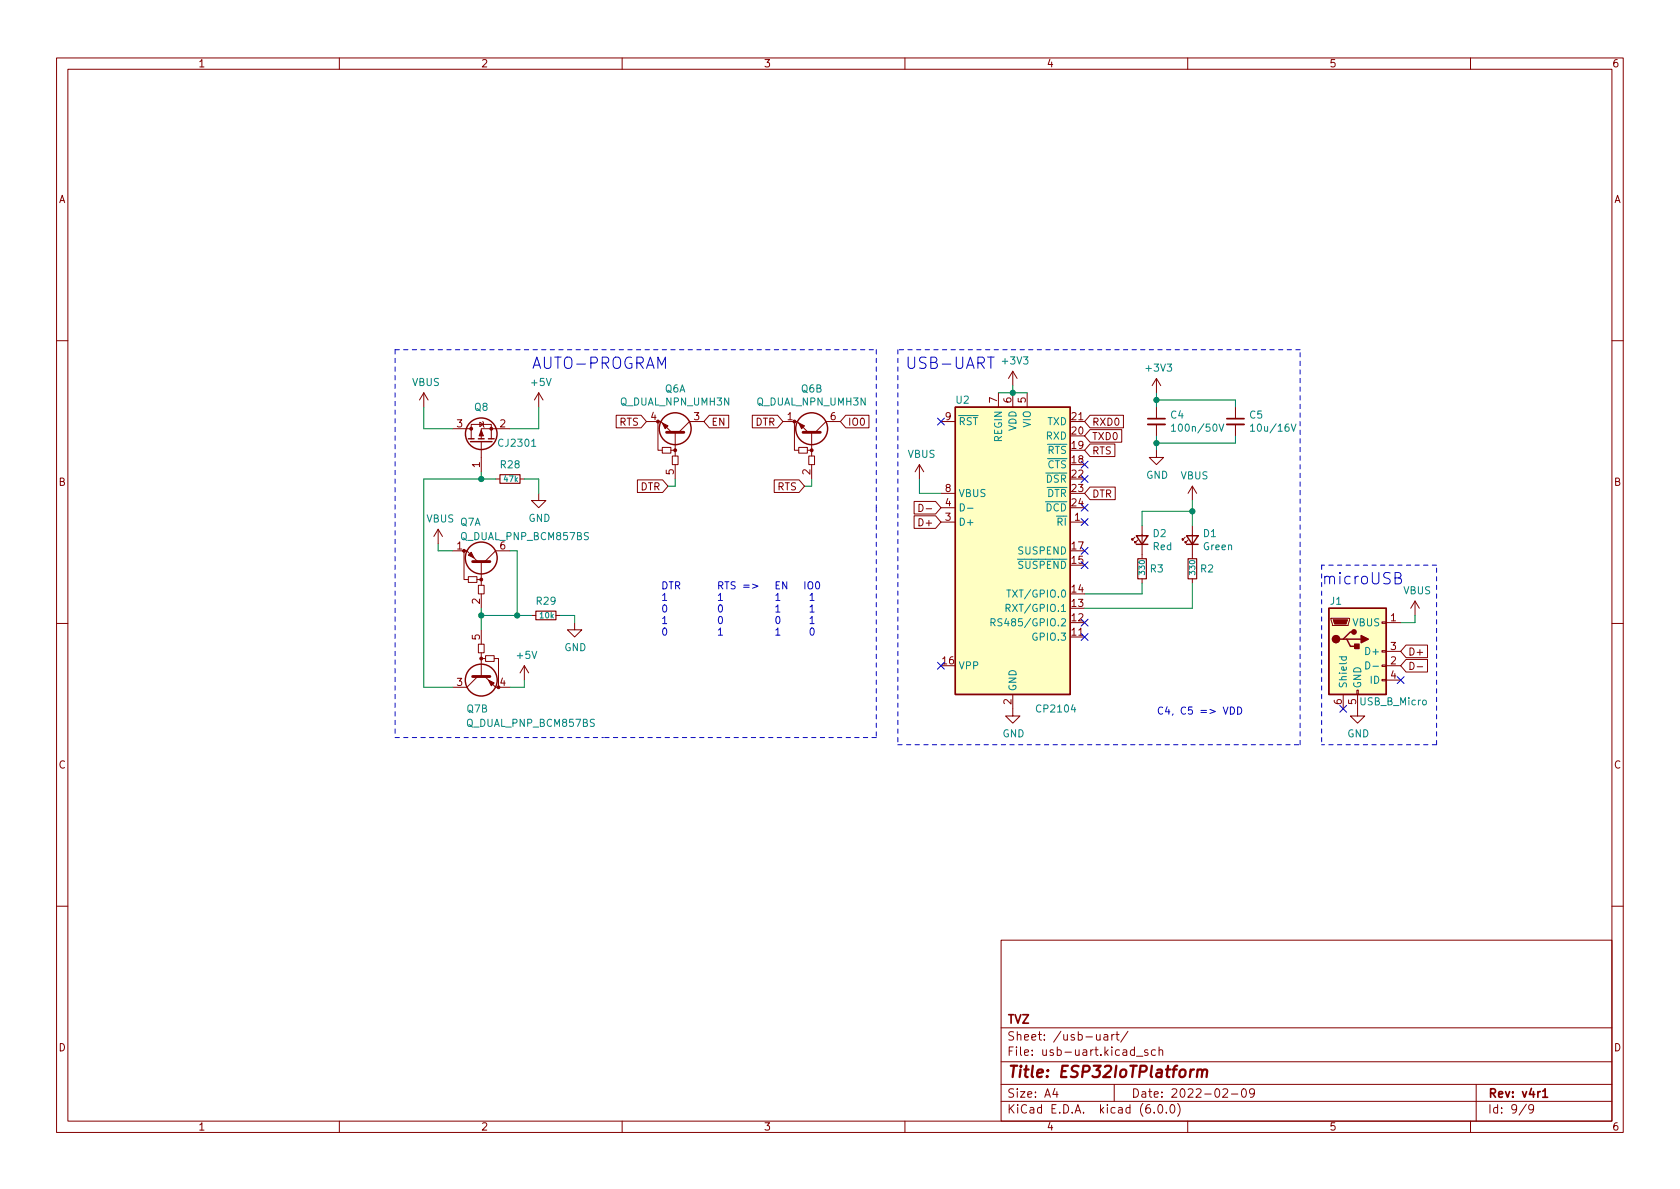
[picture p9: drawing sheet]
<svg xmlns="http://www.w3.org/2000/svg" width="297mm" height="210mm" viewBox="0 0 297 210" stroke-linecap="round" stroke-linejoin="round" font-family="sans-serif">
<g fill="none" stroke="#840000" stroke-width=".18">
<path d="M10 10.2h277v190.1h-277zM12 12.2h273v186.1h-273zM60 10.2v2M110 10.2v2M160 10.2v2M210 10.2v2M260 10.2v2M10 60.2h2M74.9 69.5l-.7 1.2M74.9 69.5v2.5M74.9 69.5l.8 1.2M80 75.8h3.3"/>
<path d="M83.3 77.6v-2.5h3.6v2.5M84.8 74.7l.7 .4-.7 .3zM85.1 78.1v5.3M85.3 74.5l.2 .2v.7l.1 .2M90.2 75.8h-5.1v1.8M95.2 69.5l-.7 1.2M95.2 69.5v2.5M95.2 69.5l.8 1.2M108.9 73.4h4.4l1 1.1-1 1.2h-4.4zM114.3 74.5h2.5l1.9 1.9M116.3 74.5v5.1h.8M117.1 79.1h1.5v1h-1.5z"/>
<path d="M118.6 79.6h.8M119.4 76.6v4M124.5 74.5h-2.6l-1.9 1.9M125.4 73.4h3.4v2.3h-3.4l-.9-1.2zM133 73.4h4.5l.9 1.1-.9 1.2h-4.5zM138.4 74.5h2.6l1.9 1.9M140.5 74.5v5.1h.7M141.2 79.1h1.5v1h-1.5zM142.7 79.6h.8M143.5 76.6v4M148.6 74.5h-2.6l-1.9 1.9M149.5 73.4h4.1v2.3h-4.1l-.9-1.2z"/>
<path d="M166.4 74.5h2.5M176.5 69.5v2.5M179.1 65.7l-.8 1.2M179.1 65.7v2.5M179.1 69.5v2.5M179.1 65.7l.7 1.2M181.6 69.5v2.5M189.2 74.5h2.6M192.7 78.5h4.4v2.2h-4.4l-.9-1.1zM192.7 76h5.6v2.2h-5.6l-.9-1.1zM192.7 73.4h5.9v2.3h-5.9l-.9-1.2zM204.5 79.6v1.3h1.2l-1.2 1.3-1.3-1.3h1.3"/>
<path d="M204.5 66.9v2.6M204.5 72v2M204.5 75.1v2M204.5 66.9l-.8 1.3M204.5 66.9l.7 1.3M218.4 72v2M218.4 75.1v2M285 60.2h2M77.5 93.6l-.8 1.3M77.5 93.6v2.5M77.5 93.6l.7 1.3M80 97.4h2.5l2 1.9"/>
<path d="M82 97.4v5.1h.8M85.1 99.4v4.1M87.6 84.7h.8M90.2 97.4h-2.6l-1.9 1.9M91.9 84.7h.8M95.2 87.2v1.3h1.3l-1.3 1.3-1.2-1.3h1.2M112.7 84.9h4.5l.9 1.1-.9 1.1h-4.5zM118.9 80.6h1v1.6h-1zM119.4 82.2v2.5M136.9 84.9h4.4l.9 1.1-.9 1.1h-4.4zM143 80.6h1v1.6h-1zM143.5 82.2v2.5"/>
<path d="M161.6 91.2h3.8l1 1.1-1 1.1h-3.8zM161.6 88.7h3.8l1 1.1-1 1.1h-3.8zM162.5 89.2a.64 .64 0 0 1 .7 .6 .64 .64 0 0 1-.7 .6zM162.6 82.2l-.8 1.2M162.6 82.2v2.5M162.6 82.2l.7 1.2M163.8 90h.9M166.4 92.3h2.5M166.4 89.8h2.5M166.4 87.2h2.5M189.2 92.3h2.6M192.7 86.1h4.5v2.3h-4.5l-.9-1.2z"/>
<path d="M200.7 95l-.5 .5v-.3v.3h.2M201.2 95.5l-.5 .5v-.2v.2h.2M201.9 93v5.8M209.5 95l-.5 .5v-.3v.3h.3M210.1 95.5l-.6 .5v-.2v.2h.3M210.8 86l-.7 1.2M210.8 86v2.5M210.8 93v5.8M210.8 86l.8 1.2M10 110.2h2M82.8 102h1.5v1h-1.5zM84.3 102.5h.8"/>
<path d="M84.5 119.6l-2 1.9h-2.5M84.6 113.9h1v1.5h-1zM84.6 103.5h1v1.5h-1zM85.1 116.5h.8M85.1 105v2.6M85.1 111.4v2.5M85.1 115.4v4.1M85.7 119.6l1.9 1.9h2.6M85.9 115.9h1.5v1.1h-1.5zM87.4 116.5h.7v5M92.7 117.7l-.8 1.3M92.7 117.7v2.6"/>
<path d="M92.7 117.7l.8 1.3M94 108.8h.7M98.3 108.8h.8M101.6 110.1v1.3h1.3l-1.3 1.2-1.3-1.2h1.3M189.2 112.6h2.6M201.9 102.4v.7M210.8 102.4v.7M235.3 109.3h3.3v.3l-.2 1h-2.8zM244.3 117.6h.8v.3h-.8zM244.3 115.1h.8v.2h-.8zM244.3 110h.8v.2h-.8zM245.1 110.1h2.5"/>
<path d="M245.1 117.7h2.5M245.1 115.2h2.5M248.6 114.1h3.8v2.2h-3.8l-1-1.1zM248.6 116.6h3.8v2.2h-3.8l-1-1.1zM249.3 117.1a.64 .64 0 0 1 .7 .7 .64 .64 0 0 1-.7 .6zM250.2 106.3l-.8 1.3M250.2 106.3v2.5M250.2 106.3l.8 1.3M250.6 117.9h.9M285 110.2h2M179.1 122.8v3.8h1.2l-1.2 1.3-1.3-1.3h1.3M237.5 122.8v2.5"/>
<path d="M239.9 122h.3v.8h-.3zM240 122.8v3.8h1.3l-1.3 1.3-1.2-1.3h1.2M244.3 120.1h.8v.3h-.8zM245.1 120.3h2.5M10 160.2h2M177 166.3h108v32h-108zM285 160.2h2M60 198.3v2M110 198.3v2M160 198.3v2M177 194.8h108M177 191.8h108"/>
<path d="M177 187.8h108M177 181.8h108M186.5 192.5l-.4 1h1M186.9 193v1M193.9 182.9v1h.4l.2-.1M194.5 182.9v1M195.2 183h.6l.1 .9M195.9 183.3l-.5 .1a.29 .29 0 0 0-.3 .2 .29 .29 0 0 0 .3 .3h.5M196.6 182.9v1M197 191.8v3M197 182.9l-.3 .1-.1 .2M197.3 182.9h.6"/>
<path d="M197.5 182.4v1.3l.4 .2M199.4 182.4l-1.3 1.9M200.9 186.8h1.2M202.9 185.7l-.3-.1-.2 .2v.3l.5 .1v.4h-.5M204.1 196.7v.1M204.3 185.7l-.4-.1-.3 .3v.4l.1 .3h.6M204.9 195.4l.2-.1a.81 .81 0 0 1 .6 .7 .81 .81 0 0 1-.3 .8h-.2a.81 .81 0 0 1-.6-.6 .81 .81 0 0 1 .3-.8zM204.9 185.8l.2-.2 .4 .1 .1 .9M204.9 185.1v1.5M206.2 196.7v.1M207.1 195.4l.1-.1a.81 .81 0 0 1 .6 .7 .81 .81 0 0 1-.3 .8h-.1a.81 .81 0 0 1-.6-.6 .81 .81 0 0 1 .3-.8zM208.2 195.1a1.72 1.72 0 0 1 0 2.3"/>
<path d="M210 198.3v2M216.2 192.7l.6-.2 .2 .2 .1 .3-1 1h1M217.7 193.5h1.2M219.7 192.6l.2-.1a.81 .81 0 0 1 .5 .7 .81 .81 0 0 1-.3 .8h-.1a.81 .81 0 0 1-.6-.6 .81 .81 0 0 1 .3-.8zM221.8 193.2l-.3 .3-.4-.1-.2-.2 .2-.6 .4-.1 .2 .2a.99 .99 0 0 1-.3 1.3h-.3M260 198.3v2M261 191.8v6.5M269.9 195.3l-1.3 1.9M271.2 196l-.3 .3h-.3l-.3-.3 .1-.6 .5-.1 .2 .2a.99 .99 0 0 1-.4 1.3h-.3"/>
</g>
<path d="M202.9 74h3.1M216.9 74h3.1M272.8 193l.4-.5v1.5M272.8 194h.8" fill="none" stroke="#840000" stroke-width=".3"/>
<path d="M211.1 189.1l-.4 .1-.2 .3M211.8 189.3a.49 .49 0 0 1 .8 .1l-.1 1.1M211.8 189.1l-.2 1.4M212.6 189.4a.5 .5 0 0 1 .8-.2l-.1 1.3" fill="none" stroke="#840000" stroke-width=".4"/>
<g fill="#840000" stroke="#840000" stroke-width=".18">
<path d="M86.4 120.3l1 .5-.5 .5z"/>
<path d="M141.2 74.8l1 .5-.5 .5z"/>
<path d="M117.1 74.8l1 .5-.5 .5z"/>
<path d="M85.1 76.1l.4 1h-.8z"/>
<path d="M83.3 97.7l.5 1-1-.5z"/>
<path d="M235.7 109.6h2.6l-.3 .8h-2z"/>
<circle cx="85.1" cy="116.5" r=".25"/>
<circle cx="143.5" cy="79.6" r=".25"/>
<circle cx="140.5" cy="74.5" r=".25"/>
<circle cx="119.4" cy="79.6" r=".25"/>
<circle cx="86.9" cy="75.8" r=".25"/>
<circle cx="83.3" cy="75.8" r=".25"/>
<circle cx="85.1" cy="102.5" r=".25"/>
<circle cx="82" cy="97.4" r=".25"/>
</g>
<path d="M117.9 76.4h3M142 76.4h3M83.6 99.3h3M83.6 119.6h3" fill="none" stroke="#840000" stroke-width=".51"/>
<g fill="none" stroke="#840000" stroke-width=".25">
<path d="M82.8 77.6h1M83.2 78.1h3.8M84.6 77.6h1M86.4 77.6h1M168.9 72h20.3v50.8h-20.3zM200.9 94.7h2l-1 1.6zM200.9 96.3h2M209.8 94.7h2l-1 1.6zM209.8 96.3h2M234.9 107.6h10.2v15.2h-10.2zM237.5 113h.6l.7 1.3h1.2M238.1 113h2.6"/>
<path d="M239.4 111.8h-.6l-1.3 1.2h-.6"/>
<circle cx="85.1" cy="76.7" r="2.79"/>
<circle cx="119.4" cy="75.8" r="2.82"/>
<circle cx="143.5" cy="75.8" r="2.82"/>
<circle cx="85.1" cy="98.7" r="2.82"/>
<circle cx="85.1" cy="120.3" r="2.82"/>
</g>
<path d="M202.9 75.1h3.1M216.9 75.1h3.1" fill="none" stroke="#840000" stroke-width=".33"/>
<g fill="none" stroke="#008484" stroke-width=".18">
<path d="M94 78.9h.7M207.1 75.4l.4-.4v1.3M207.1 76.3h.8M215.5 75l.5 1.3 .4-1.3M221.1 75.4l.4-.4v1.3M221.1 76.3h.7M228.3 75l.4 1.3 .4-1.3M169.8 89.1a.64 .64 0 0 1 .7 .6 .64 .64 0 0 1-.7 .7zM171.1 89.9h.9M185.1 89.1a.64 .64 0 0 1 .8 .6 .64 .64 0 0 1-.8 .7zM187.1 89.2a.6 .6 0 0 0-.8 .4 .6 .6 0 0 0 .6 .8l.2-.2M187.7 89.1a.64 .64 0 0 1 .7 .6 .64 .64 0 0 1-.7 .7z"/>
<path d="M175.2 110.1l.6-.1 .1-.2v-.3l-.7-.1v1.3M175.5 110.1l.4 .6M177.2 109.5l-.5-.1-.2 .1v.4l.5 .2 .2 .3-.3 .3-.5-.1M177.9 107.5h.6l.1-.2-.1-.3-.6-.1v1.2M178 104.3h.7M178.2 107.5l.4 .6M178.4 104.3v1.3M236.8 116.1h1.3M237.3 116.1l-.1 .4 .3 .3 .5-.2v-.5M241.5 117a.64 .64 0 0 1 .7 .7 .64 .64 0 0 1-.7 .6zM242.7 117.8h1"/>
</g>
<path d="M88.4 83.9h3.5v1.6h-3.5zM201.2 98.8h1.5v3.6h-1.5zM210.1 98.8h1.5v3.6h-1.5zM94.7 108.1h3.6v1.5h-3.6z" fill="none" stroke="#840000" stroke-width=".2"/>
<g fill="#ffffc2" stroke="#ffffc2" stroke-width=".18">
<path d="M168.9 72h20.3v50.8h-20.3z"/>
<path d="M234.9 107.6h10.2v15.2h-10.2z"/>
</g>
<g fill="#840000" stroke="#840000" stroke-width=".25">
<path d="M240.7 112.4l1.2 .6-1.2 .7z"/>
<path d="M239.5 113.9h.8v.8h-.8z"/>
<circle cx="236.2" cy="113" r=".63"/>
<circle cx="239.4" cy="111.8" r=".38"/>
</g>
<g fill="none" stroke="#0000c2" stroke-width=".18">
<path d="M174.6 63.1h1.2M117.2 105.3l.3-.4v1.3M117.2 109.4l.3-.4v1.3M117.2 106.2h.7M117.2 110.3h.7M117.3 107.1l.2-.1a.68 .68 0 0 1 .4 .6 .68 .68 0 0 1-.4 .6l-.2-.1-.1-.4zM117.3 111.2l.2-.1a.68 .68 0 0 1 .4 .6 .68 .68 0 0 1-.4 .6l-.2-.1-.1-.4zM127 105.3l.4-.4v1.3M127 111.4l.4-.3v1.2M127 106.2h.7M127 112.3h.7M127.1 107.1l.2-.1a.68 .68 0 0 1 .5 .6 .68 .68 0 0 1-.5 .6l-.2-.1-.1-.4z"/>
<path d="M127.1 109.1l.2-.1a.68 .68 0 0 1 .5 .6 .68 .68 0 0 1-.5 .7l-.2-.1-.1-.4zM137.2 105.3l.3-.4v1.3M137.2 107.3l.3-.3v1.2M137.2 111.4l.3-.3v1.2M137.2 106.2h.7M137.2 108.2h.7M137.2 112.3h.7M137.2 103.5h.5M137.3 109.1l.2-.1a.68 .68 0 0 1 .4 .6 .68 .68 0 0 1-.4 .7l-.2-.1-.1-.4zM137.8 102.9h-.6v1.2h.6M139.1 102.9v1.2l-.7-1.2v1.2M142.3 102.9v1.2"/>
<path d="M143 102.9h.2a.43 .43 0 0 1 .5 .4v.4a.42 .42 0 0 1-.4 .5 .42 .42 0 0 1-.4-.5v-.4zM143.2 105.3l.4-.4v1.3M143.2 107.3l.4-.3v1.2M143.2 109.4l.4-.4v1.3M143.2 106.2h.7M143.2 108.2h.7M143.2 110.3h.7M143.3 111.2l.2-.1a.68 .68 0 0 1 .5 .6 .68 .68 0 0 1-.5 .6l-.2-.1-.1-.4zM144.4 102.9h.1a.68 .68 0 0 1 .4 .6 .68 .68 0 0 1-.4 .6 .84 .84 0 0 1-.1-1.2zM246.7 102.2h.6a.49 .49 0 0 0 .4-.5 .49 .49 0 0 0-.4-.5h-.6v2h.7a.53 .53 0 0 0 .4-.5 .53 .53 0 0 0-.5-.5M217.5 125a.64 .64 0 0 1 .8 .7 .64 .64 0 0 1-.8 .6zM218.8 125a.64 .64 0 0 1 .8 .7 .64 .64 0 0 1-.8 .6z"/>
</g>
<g fill="none" stroke="#0000c2" stroke-width=".18" stroke-dasharray=".8 .8">
<path d="M69.8 61.8h85.1M69.8 61.8v68.6M154.9 61.8v28M158.7 61.8v69.9M229.9 61.8h-71.2M154.9 89.8v40.6M233.7 99.9v31.8M254 99.9h-20.3M69.8 130.4h36.9M154.9 130.4h-48.2M158.7 131.7h71.2M229.9 131.7v-69.9"/>
<path d="M254 131.7v-31.8M254 131.7h-20.3"/>
</g>
<g fill="none" stroke="#008400" stroke-width=".18">
<path d="M74.9 72v3.8h5.1M95.2 72v3.8h-5M176.5 69.5h5.1M179.1 68.2v1.3M204.5 69.5v2.5M204.5 77.1v2.5M204.5 70.7h13.9v1.3M218.4 77.1v1.3h-13.9M77.5 96.1v1.3h2.5M85.1 83.4v1.3M87.6 84.7h-12.7v36.8h5.1M90.2 97.4h1.2v11.4"/>
<path d="M92.7 84.7h2.5v2.5M119.4 84.7v1.3h-1.3M143.5 84.7v1.3h-1.3M162.6 84.7v2.5h3.8M210.8 90.4h-8.9v2.6M210.8 88.5v4.5M85.1 107.6v3.8M85.1 108.8h8.9M99.1 108.8h2.5v1.3M201.9 103.1v1.9h-10.1M210.8 103.1v4.5h-19M250.2 108.8v1.3h-2.6"/>
<path d="M92.7 120.3v1.2h-2.5"/>
</g>
<g fill="none" stroke="#000084" stroke-width=".18">
<path d="M165.8 73.9l1.2 1.3M167 73.9l-1.2 1.3M191.2 96.8l1.2 1.2M191.2 99.3l1.2 1.3M191.2 84.1l1.2 1.2M191.2 81.6l1.2 1.2M191.2 89.2l1.2 1.2M191.2 91.7l1.2 1.2M192.4 96.8l-1.2 1.2M192.4 99.3l-1.2 1.3M192.4 84.1l-1.2 1.2M192.4 81.6l-1.2 1.2"/>
<path d="M192.4 89.2l-1.2 1.2M192.4 91.7l-1.2 1.2M165.8 117.1l1.2 1.2M167 117.1l-1.2 1.2M191.2 109.5l1.2 1.2M191.2 112l1.2 1.3M192.4 109.5l-1.2 1.2M192.4 112l-1.2 1.3M247 119.7l1.3 1.2M248.3 119.7l-1.3 1.2M236.9 124.7l1.2 1.3M238.1 124.7l-1.2 1.3"/>
</g>
<g fill="#008400" stroke="#008400" stroke-width=".18">
<circle cx="179.1" cy="69.5" r=".46"/>
<circle cx="204.5" cy="70.7" r=".46"/>
<circle cx="204.5" cy="78.4" r=".46"/>
<circle cx="91.4" cy="108.8" r=".46"/>
<circle cx="85.1" cy="108.8" r=".46"/>
<circle cx="85.1" cy="84.7" r=".46"/>
<circle cx="210.8" cy="90.4" r=".46"/>
</g>
<g font-size="2.8" fill="#0000c2">
<text x="94" y="65.2">AUTO-PROGRAM</text>
<text x="160" y="65.2">USB-UART</text>
<text x="233.7" y="103.3">microUSB</text>
</g>
<text font-size="2.8" fill="#840000" x="178" y="190.6">Title: ESP32IoTPlatform</text>
<g font-size="2.1" fill="#840000">
<text x="178" y="184">Sheet: /usb-uart/</text>
<text x="178" y="181">TVZ</text>
<text x="178" y="186.7">File: usb-uart.kicad_sch</text>
<text x="178" y="196.9">KiCad E.D.A. kicad (6.0.0)</text>
<text x="178" y="194.1">Size: A4</text>
<text x="200" y="194.1">Date: 2022-02-09</text>
<text x="263" y="194.1">Rev: v4r1</text>
<text x="263" y="196.9">Id: 9/9</text>
</g>
<g font-size="1.8" fill="#840000">
<text x="35" y="11.9">1</text>
<text x="85" y="11.9">2</text>
<text x="135" y="11.9">3</text>
<text x="185" y="11.9">4</text>
<text x="235" y="11.9">5</text>
<text x="285" y="11.9">6</text>
<text x="10.3" y="35.9">A</text>
<text x="285.3" y="35.9">A</text>
<text x="176.3" y="71.2" transform="rotate(-90 176.3 71.2)">7</text>
<text x="178.8" y="71.2" transform="rotate(-90 178.8 71.2)">6</text>
<text x="181.4" y="71.2" transform="rotate(-90 181.4 71.2)">5</text>
<text x="80.8" y="75.6">3</text>
<text x="88.4" y="75.6">2</text>
<text x="109.5" y="75.3">RTS</text>
<text x="115.1" y="74.3">4</text>
<text x="122.7" y="74.3">3</text>
<text x="125.7" y="75.3">EN</text>
<text x="133.5" y="75.3">DTR</text>
<text x="139.2" y="74.3">1</text>
<text x="146.8" y="74.3">6</text>
<text x="149.9" y="75.3">IO0</text>
<text x="167.1" y="74.3">9</text>
<text x="189.5" y="76.8">20</text>
<text x="189.5" y="74.3">21</text>
<text x="193" y="77.8">TXD0</text>
<text x="193" y="75.3">RXD0</text>
<text x="84.8" y="82.7" transform="rotate(-90 84.8 82.7)">1</text>
<text x="119.1" y="83.9" transform="rotate(-90 119.1 83.9)">5</text>
<text x="143.3" y="83.9" transform="rotate(-90 143.3 83.9)">2</text>
<text x="189.5" y="81.9">18</text>
<text x="189.5" y="79.4">19</text>
<text x="193" y="80.3">RTS</text>
<text x="10.3" y="85.9">B</text>
<text x="113.2" y="86.7">DTR</text>
<text x="137.4" y="86.7">RTS</text>
<text x="167.1" y="89.5">4</text>
<text x="167.1" y="87">8</text>
<text x="189.5" y="84.4">22</text>
<text x="189.5" y="87">23</text>
<text x="189.5" y="89.5">24</text>
<text x="193" y="88">DTR</text>
<text x="285.3" y="85.9">B</text>
<text x="162.8" y="93">D+</text>
<text x="167.1" y="92.1">3</text>
<text x="190" y="92.1">1</text>
<text x="80.8" y="97.1">1</text>
<text x="189.5" y="99.7">15</text>
<text x="189.5" y="97.1">17</text>
<text x="84.8" y="106.8" transform="rotate(-90 84.8 106.8)">2</text>
<text x="189.5" y="107.3">13</text>
<text x="189.5" y="104.8">14</text>
<text x="84.8" y="113.1" transform="rotate(-90 84.8 113.1)">5</text>
<text x="189.5" y="112.4">11</text>
<text x="189.5" y="109.8">12</text>
<text x="245.9" y="109.8">1</text>
<text x="166.7" y="117.5">16</text>
<text x="245.9" y="117.5">2</text>
<text x="245.9" y="114.9">3</text>
<text x="248.9" y="115.9">D+</text>
<text x="80.8" y="121.3">3</text>
<text x="88.4" y="121.3">4</text>
<text x="178.8" y="124.6" transform="rotate(-90 178.8 124.6)">2</text>
<text x="237.2" y="124.6" transform="rotate(-90 237.2 124.6)">6</text>
<text x="239.8" y="124.6" transform="rotate(-90 239.8 124.6)">5</text>
<text x="245.9" y="120">4</text>
<text x="10.3" y="135.9">C</text>
<text x="285.3" y="135.9">C</text>
<text x="10.3" y="185.9">D</text>
<text x="285.3" y="185.9">D</text>
<text x="35" y="199.9">1</text>
<text x="85" y="199.9">2</text>
<text x="135" y="199.9">3</text>
<text x="185" y="199.9">4</text>
<text x="235" y="199.9">5</text>
<text x="285" y="199.9">6</text>
</g>
<g font-size="1.8" fill="#008484">
<text x="177.4" y="64.4">+3V3</text>
<text x="202.8" y="65.7">+3V3</text>
<text x="72.9" y="68.2">VBUS</text>
<text x="94" y="68.2">+5V</text>
<text x="109.7" y="71.7">Q_DUAL_NPN_UMH3N</text>
<text x="117.6" y="69.4">Q6A</text>
<text x="133.9" y="71.7">Q_DUAL_NPN_UMH3N</text>
<text x="141.7" y="69.4">Q6B</text>
<text x="169" y="71.4">U2</text>
<text x="83.9" y="72.6">Q8</text>
<text x="169.4" y="75.2">~{RST}</text>
<text x="179.7" y="76.2" transform="rotate(-90 179.7 76.2)">VDD</text>
<text x="182.2" y="75.6" transform="rotate(-90 182.2 75.6)">VIO</text>
<text x="185" y="77.7">RXD</text>
<text x="185.2" y="75.2">TXD</text>
<text x="207" y="74">C4</text>
<text x="207.9" y="76.3">100n/50V</text>
<text x="221" y="74">C5</text>
<text x="221.7" y="76.3">10u/16V</text>
<text x="88.3" y="79">CJ2301</text>
<text x="88.6" y="82.8">R28</text>
<text x="160.5" y="80.9">VBUS</text>
<text x="177.2" y="78.1" transform="rotate(-90 177.2 78.1)">REGIN</text>
<text x="183.8" y="82.8">~{CTS}</text>
<text x="183.8" y="80.3">~{RTS}</text>
<text x="169.4" y="87.9">VBUS</text>
<text x="183.6" y="85.3">~{DSR}</text>
<text x="183.7" y="87.9">~{DTR}</text>
<text x="202.6" y="84.7">GND</text>
<text x="208.7" y="84.8">VBUS</text>
<text x="75.4" y="92.4">VBUS</text>
<text x="81.4" y="93">Q7A</text>
<text x="81.7" y="95.5">Q_DUAL_PNP_BCM857BS</text>
<text x="93.4" y="92.3">GND</text>
<text x="169.4" y="93">D+</text>
<text x="185.6" y="93">~{RI}</text>
<text x="203.9" y="95">D2</text>
<text x="212.8" y="95">D1</text>
<text x="88.4" y="97.1">6</text>
<text x="178.8" y="100.6">~{SUSPEND}</text>
<text x="180.2" y="98">SUSPEND</text>
<text x="203.4" y="101.2">R3</text>
<text x="203.9" y="97.3">Red</text>
<text x="212.3" y="101.2">R2</text>
<text x="212.8" y="97.3">Green</text>
<text x="94.9" y="106.9">R29</text>
<text x="179" y="105.7">TXT/GPIO.0</text>
<text x="235.2" y="106.9">J1</text>
<text x="248.1" y="105.1">VBUS</text>
<text x="176.9" y="110.7">RS485/GPIO.2</text>
<text x="178.8" y="108.2">RXT/GPIO.1</text>
<text x="182.8" y="113.3">GPIO.3</text>
<text x="239.2" y="110.7">VBUS</text>
<text x="91.5" y="116.5">+5V</text>
<text x="99.8" y="115.1">GND</text>
<text x="169.4" y="118.4">VPP</text>
<text x="241.8" y="115.8">D+</text>
<text x="82.6" y="126">Q7B</text>
<text x="179.7" y="122.3" transform="rotate(-90 179.7 122.3)">GND</text>
<text x="183.5" y="126">CP2104</text>
<text x="238.1" y="121.8" transform="rotate(-90 238.1 121.8)">Shield</text>
<text x="240.5" y="124.7">USB_B_Micro</text>
<text x="240.7" y="121.8" transform="rotate(-90 240.7 121.8)">GND</text>
<text x="242.3" y="120.9">ID</text>
<text x="82.7" y="128.5">Q_DUAL_PNP_BCM857BS</text>
<text x="177.2" y="130.4">GND</text>
<text x="238.2" y="130.4">GND</text>
</g>
<g font-size="1.8" fill="#0000c2">
<text x="116.8" y="104.2">DTR RTS =&gt; EN IO0</text>
<text x="204.5" y="126.4">C4, C5 =&gt; VDD</text>
</g>
<g font-size="1.4" fill="#008484">
<text x="89.2" y="85.2">47k</text>
<text x="202.4" y="101.5" transform="rotate(-90 202.4 101.5)">330</text>
<text x="211.3" y="101.5" transform="rotate(-90 211.3 101.5)">330</text>
<text x="95.5" y="109.3">10k</text>
</g>
</svg>
